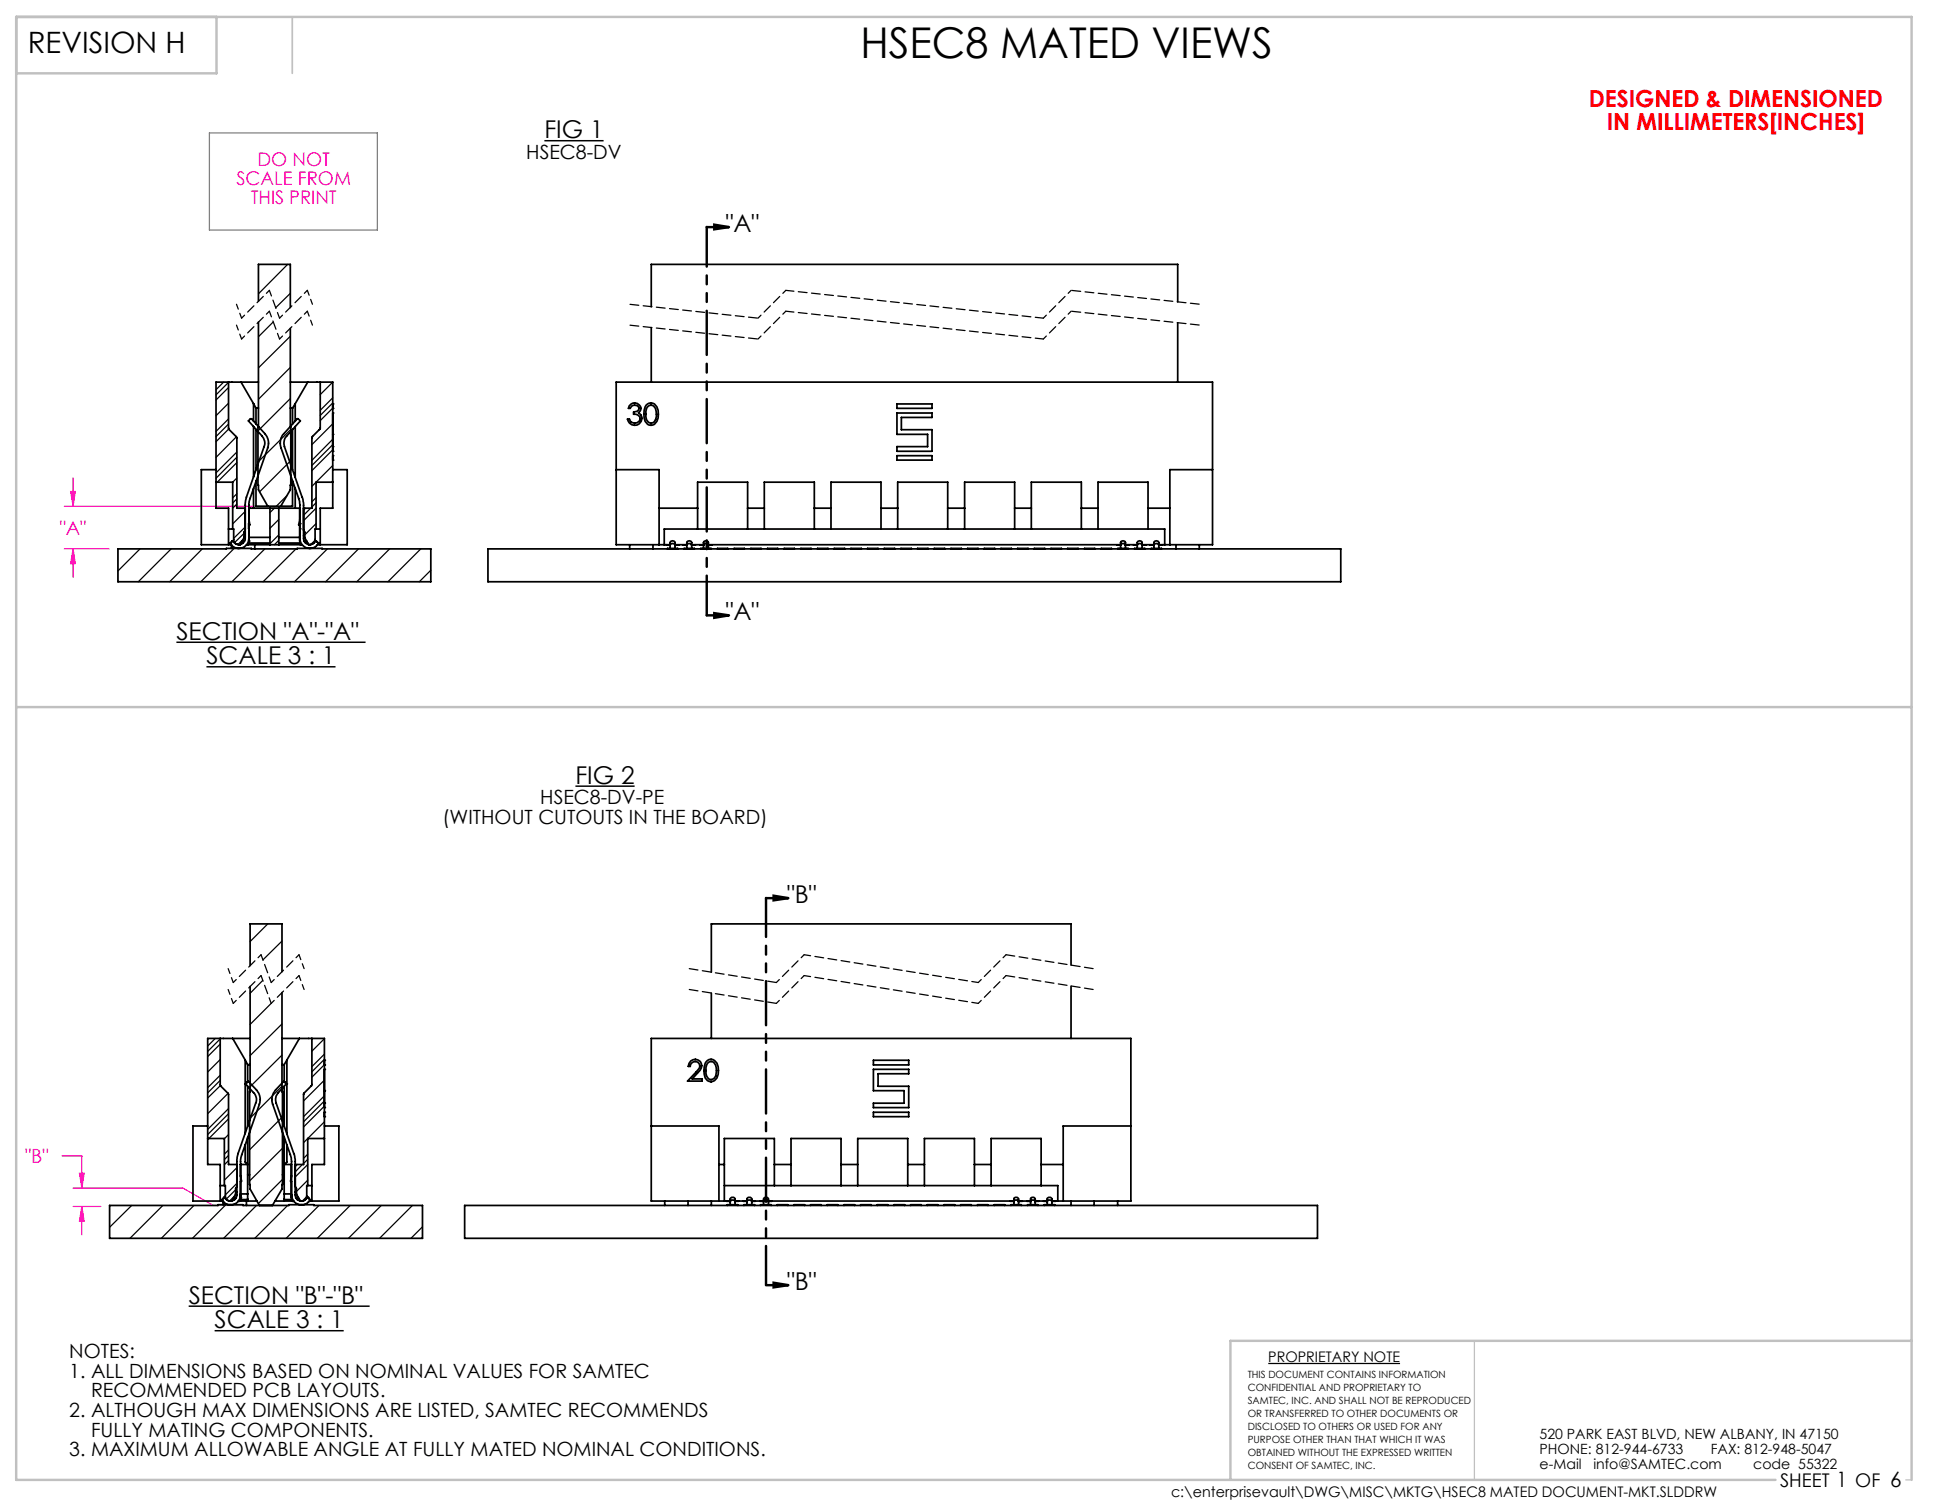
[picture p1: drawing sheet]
<svg xmlns="http://www.w3.org/2000/svg" width="279mm" height="216mm" viewBox="0 0 279 216" stroke-linecap="round" stroke-linejoin="round" font-family="sans-serif">
<path d="M212.1 192.9v20M274.2 212.9h.8" fill="none" stroke="#c0c0c0" stroke-width=".18"/>
<path d="M42.1 2.4v8.1" fill="none" stroke="#c0c0c0" stroke-width=".25"/>
<path d="M31.2 2.4v8.1h-28.9M2.3 101.7h272.7M275 192.9h-98v20M255.4 212.9h-253.1v-210.5h272.7v210.5" fill="none" stroke="#c0c0c0" stroke-width=".35"/>
<path d="M78.3 20.2h8.5M25.4 92.4h27.2M29.7 95.9h18.6M82.8 113.1h8.5M27.1 187.9h26.1M30.9 191.4h18.5" fill="none" stroke="#000" stroke-width=".21"/>
<path d="M101.7 32.7h3.2M102.8 32.3l2.1 .4-2.1 .3zM101.7 88.5h3.2M102.8 88.2l2.1 .3-2.1 .4zM110.2 129.2h3.2M111.3 128.8l2.1 .4-2.1 .3zM110.2 184.9h3.2M111.3 184.5l2.1 .4-2.1 .3z" fill="none" stroke="#000" stroke-width=".35"/>
<path d="M9.2 79h6.5M9.2 72.8h28.1M10.2 70.7h.6l-.3 2.1zM10.5 79l.3 2.1h-.6zM10.5 68.7v4.1M10.5 79v4M8.9 166.3h2.9v4.6M10.5 173.5h4M10.5 170.9h15.8l4.4 2.5h5.4M11.4 168.8h.7l-.3 2.1zM11.8 173.5l.3 2.1h-.7zM11.8 173.5v4.1" fill="none" stroke="#f0f" stroke-width=".18"/>
<path d="M34.8 48.8l-.8-2M34.8 45.8l-.8-2M45 46.8l-.8-2M45 43.8l-.8-2M43.8 139.3l-.8-2M33.6 144.3l-.8-2M33.6 141.3l-.8-2M43.8 142.3l-.8-2" fill="none" stroke="#000" stroke-width=".18" stroke-dasharray="1.3 .6" stroke-dashoffset=".5"/>
<g fill="none" stroke="#000" stroke-width=".18" stroke-dasharray="1.3 .6" stroke-dashoffset=".7">
<path d="M38.8 44.8l-4 4M38.8 41.8l-4 4M44.2 44.8l-4 4M44.2 41.8l-4 4M113.1 44.8l-4 4M113.1 41.8l-4 4M154.1 44.8l-4 4M154.1 41.8l-4 4M37.6 137.3l-4 4M43 137.3l-4 4M115.7 137.3l-4 4M144.7 137.3l-4 4"/>
<path d="M37.6 140.3l-4 4M43 140.3l-4 4M115.7 140.3l-4 4M144.7 140.3l-4 4"/>
</g>
<path d="M40.2 48.8l-1.4-4M40.2 45.8l-1.4-4M39 144.3l-1.4-4M39 141.3l-1.4-4" fill="none" stroke="#000" stroke-width=".18" stroke-dasharray="1.3 .6" stroke-dashoffset=".4"/>
<path d="M157.3 139.3l-12.6-2M111.7 144.3l-12.5-2M111.7 141.3l-12.5-2M157.3 142.3l-12.6-2" fill="none" stroke="#000" stroke-width=".18" stroke-dasharray="1.3 .6"/>
<path d="M140.7 144.3l-25-4M140.7 141.3l-25-4" fill="none" stroke="#000" stroke-width=".18" stroke-dasharray="1.3 .6" stroke-dashoffset=".3"/>
<path d="M109.1 48.8l-18.6-2M109.1 45.8l-18.6-2M172.6 46.8l-18.5-2M172.6 43.8l-18.5-2" fill="none" stroke="#000" stroke-width=".18" stroke-dasharray="1.3 .6" stroke-dashoffset="-.1"/>
<path d="M150.1 48.8l-37-4M150.1 45.8l-37-4" fill="none" stroke="#000" stroke-width=".18" stroke-dasharray="1.3 .6" stroke-dashoffset=".1"/>
<path d="M101.7 88.5v-55.9" fill="none" stroke="#000" stroke-width=".35" stroke-dasharray="6.3 1.3 1.3 1.3 1.3 1.3" stroke-dashoffset=".6"/>
<path d="M110.2 184.8v-55.6" fill="none" stroke="#000" stroke-width=".35" stroke-dasharray="6.3 1.3 1.3 1.3 1.3 1.3" stroke-dashoffset=".7"/>
<path d="M30.1 19.1h24.2v14h-24.2z" fill="none" stroke="#808080" stroke-width=".18"/>
<g fill="#000">
<path d="M102.8 88.2l2.1 .3-2.1 .4zM102.8 32.3l2.1 .4-2.1 .3z"/>
<path d="M111.3 184.5l2.1 .4-2.1 .3zM111.3 128.8l2.1 .4-2.1 .3z"/>
</g>
<path d="M10.5 79l.3 2.1h-.6zM10.2 70.7h.6l-.3 2.1zM11.8 173.5l.3 2.1h-.7zM11.4 168.8h.7l-.3 2.1z" fill="#f0f"/>
<g fill="none" stroke="#000" stroke-width=".25">
<path d="M32.9 55v6.7l1.2 1.3v10.1h1.2M32.9 55h4.3M32.9 55h-1.8v18.1h1.8v5.3M34.7 55l1.8 3.1M36.5 58.1v2.5M36.5 58.1l.3 .6M36.8 58.7v2.3M36.8 58.7h.4M37.2 43.3v-5.3h4.6v6.2M37.2 46.3l-.1 23.5 .1 .6 1.3 2.4M41.8 55h4.3M41.8 47.2v22.6v.6l-1.4 2.4"/>
<path d="M41.8 58.7h.3M42.1 58.7v2.3M42.5 58.1v2.5M42.5 58.1l-.4 .6M44.3 55l-1.8 3.1M46.1 55v6.7l-1.2 1.2v10.2h-1.2M46.1 55h1.8v18.1h-1.8v5.3M47.9 59.4h.1M47.9 58.1h.1M47.9 58.7h.1M90.8 58.1a.82 .82 0 0 1 1.1 .1 .82 .82 0 0 1 0 1.2 1.01 1.01 0 0 1-.1 1.7 1.01 1.01 0 0 1-1.5-.8h.3a.75 .75 0 0 0 .9 .6 .75 .75 0 0 0 .5-1l-.5-.3h-.3v-.3l.5-.1 .2-.2a.44 .44 0 0 0-.2-.7 .73 .73 0 0 0-1 .4h-.3l.1-.3zM93 58.3a.92 .92 0 0 1 1.2-.2 2.18 2.18 0 0 1 0 2.9 .98 .98 0 0 1-1.1 0 .98 .98 0 0 1-.4-.9 2.61 2.61 0 0 1 .3-1.8z"/>
<path d="M93.3 58.4a.6 .6 0 0 1 .8 0 1.81 1.81 0 0 1-.2 2.4 .77 .77 0 0 1-1-.8 1.85 1.85 0 0 1 .4-1.6zM93.7 47.1v7.9M129 58.1h5.1v.6h-5.1zM129 59.4h5.1v.6h-4.4v1.8h4.4v3.1h-5.1v-.7h4.5v-1.7h-4.5zM169.4 43.4v-5.4h-75.7v6.1M169.4 46.4v8.6M17 79h45v4.7h-45zM31.1 67.6h-2.1v10.8h4.2M31.1 69.4h2.4v6.7M32.9 76.1h.7v1.5a.75 .75 0 0 0 .9 .8l.6-1M33.1 78.2h.1M33.3 78.4v.5"/>
<path d="M33.4 77.8l-.3 .4M34.6 78.1h.4M34.8 77.8h.4M35.3 76.2l-.2 .4v.8M35.3 77l-.2 .4M35.7 78.4h7.5M35.8 75.3v.8zM35.8 75.3v-3.2l2.7-7.7a2.09 2.09 0 0 0-.4-2l-1.9-2.1h-.2l-.3 .2 2 2.2a1.48 1.48 0 0 1 .3 1.5l-2.7 7.9v5.3a.9 .9 0 0 1-.6 .9 .9 .9 0 0 1-1-.2l-.3-.3M35.8 77.4a1.46 1.46 0 0 1-1.1 1.4 1.46 1.46 0 0 1-1.6-.6M35.8 77.8h.1M35.8 73.1h.1M35.8 73.1h7.3"/>
<path d="M35.8 74.7l.1 .8h-.1v2.7l-.1 .2h-.2M35.8 77.3h3M35.8 78.1h3M36.5 61.3v7.3M36.5 70.2v2.9M36.7 78.4v.6M36.8 69.2v3.6h5.3v-3.6M36.8 61.8v5.8M38.8 73.1v5.3M40.1 73.1v5.3M40.1 77.3h3M40.1 78.1h3"/>
<path d="M42.1 61.8v5.8M42.5 61.3v7.3M42.5 70.2v2.9M43.1 73.1v1.7M43.1 75.5v2.3M43.1 77.4a1.46 1.46 0 0 0 1.1 1.4 1.46 1.46 0 0 0 1.7-.6M43.1 76.1h.1M43.1 75.3h.1M43.1 75.3v.8M43.1 74.7l-.1 .8h.1M43.7 76.2l.2 .4v.8M43.7 77l.2 .4"/>
<path d="M43.7 77.8h.4M44 78.1h.3M45.5 77.8a1.02 1.02 0 0 1-1.7 .2l-.1-.6-.1-5.5-2.7-7.7a1.6 1.6 0 0 1 .3-1.5l2-2.2-.3-.3-.1 .1-1.9 2.1a2.09 2.09 0 0 0-.5 2l2.7 7.7v6.1l.2 .2h.2M45.5 77.8l.4 .4M45.9 78.2h.1M46.1 76.1h-.8v1.5a.8 .8 0 0 1-.9 .8l-.5-1M47.9 65.5h.1M47.9 66.2h.1M47.9 64.9h.1M47.9 64.2h.1M47.9 62.5h.1M47.9 67.6h2.1v10.8h-4.3"/>
<path d="M47.9 69.4h-2.4v6.7M70.2 79h122.7v4.7h-122.7zM88.7 67.6h6.1v10.8M90.6 78.4v.6M93.9 78.4v.6M94.8 73.1h5.6M95.6 78.4v-2.3h72v2.3M95.9 78.4h.5M96 79h1.5M96.4 78.4a.38 .38 0 0 1 .4-.2 .38 .38 0 0 1 .3 .2M96.4 78.9v-.9a.38 .38 0 0 1 .4-.2 .38 .38 0 0 1 .3 .2v.9M96.4 78.4h-7.7v-23.4h85.7v23.4h-7.7"/>
<path d="M97.1 78.4h1.7M97.6 78.4h-.5M98.3 78.4h.5M98.4 79h1.5M98.8 78.4a.38 .38 0 0 1 .4-.2 .38 .38 0 0 1 .3 .2M98.8 78.9v-.9a.38 .38 0 0 1 .4-.2 .38 .38 0 0 1 .3 .2v.9M99.5 78.4h1.7M100 78.4h-.5M100.4 76.1v-6.7h7.2v6.7M100.7 78.4h.5M100.8 79h1.5M101.2 78.4a.38 .38 0 0 1 .4-.2 .38 .38 0 0 1 .3 .2"/>
<path d="M101.2 78.9v-.9a.38 .38 0 0 1 .4-.2 .38 .38 0 0 1 .3 .2v.9M101.9 78.4h59.3M102.4 78.4h-.5M103.2 79h1.5M105.6 79h1.5M107.6 73.1h2.4M108 79h1.5M110 76.1v-6.7h7.2v6.7M110.4 79h1.5M112.8 79h1.5M115.2 79h1.5M117.2 73.1h2.4"/>
<path d="M117.6 79h1.5M119.6 76.1v-6.7h7.2v6.7M120 79h1.5M122.4 79h1.5M124.8 79h1.5M126.8 73.1h2.4M127.2 79h1.5M129 65.5h5.1v.7h-5.1zM129.2 76.1v-6.7h7.1v6.7M129.6 79h1.5M132 79h1.5M134.4 79h1.5"/>
<path d="M136.3 73.1h2.5M136.8 79h1.5M138.8 76.1v-6.7h7.2v6.7M139.2 79h1.5M141.6 79h1.5M144 79h1.5M146 73.1h2.4M146.4 79h1.5M148.4 76.1v-6.7h7.2v6.7M148.8 79h1.5M151.2 79h1.5M153.6 79h1.5"/>
<path d="M155.6 73.1h2.4M156 79h1.5M158 76.1v-6.7h7.2v6.7M158.4 79h1.5M160.7 78.4h.5M160.8 79h1.5M161.2 78.4a.38 .38 0 0 1 .4-.2 .38 .38 0 0 1 .3 .2M161.2 78.9v-.9a.38 .38 0 0 1 .4-.2 .38 .38 0 0 1 .3 .2v.9M161.9 78.4h1.7M162.4 78.4h-.5M163.1 78.4h.5M163.2 79h1.5"/>
<path d="M163.6 78.4a.38 .38 0 0 1 .4-.2 .38 .38 0 0 1 .3 .2M163.6 78.9v-.9a.38 .38 0 0 1 .4-.2 .38 .38 0 0 1 .3 .2v.9M164.3 78.4h1.7M164.9 78.4h-.6M165.2 73.1h3.1M165.5 78.4h.5M165.6 79h1.5M166 78.4a.38 .38 0 0 1 .4-.2 .38 .38 0 0 1 .3 .2M166 78.9v-.9a.38 .38 0 0 1 .4-.2 .38 .38 0 0 1 .3 .2v.9M167.3 78.4h-.6M169.2 78.4v.6M172.5 78.4v.6"/>
<path d="M174.4 67.6h-6.1v10.8M36 138.9v-6h4.6v6.9M154.1 138.8v-5.9h-51.8v6.9M31.7 149.4v6.7l1.2 1.3v10.1h1.2M31.7 149.4h4.3M31.7 149.4h-1.8v18.1h1.8v5.3M33.5 149.4l1.8 3.1M35.3 152.5v10.6M35.3 152.5l.3 .6M35.3 155.9l1.2 1.3a1.35 1.35 0 0 1 .3 1.4l-2.7 7.9v5.4a.97 .97 0 0 1-.8 .9 .97 .97 0 0 1-1.1-.6M35.3 155.9h.1M35.6 155.6h.2"/>
<path d="M35.6 155.6l-.3 .3M35.6 153.1v2.5M35.6 156.2v5.8M35.6 153.1h.4M35.8 155.6l1.1 1.2a2.09 2.09 0 0 1 .4 2l-2.7 7.8v6.1l-.3 .1M36 141.9l-.1 28.5 .1 .6 1.3 2.4M40.6 149.4h4.3M40.6 142.8v27.6v.6l-1.4 2.4M40.6 153.1h.3M40.7 155.6h.2M40.7 155.6l-1 1.2a2.09 2.09 0 0 0-.5 2l2.7 7.8v6.1l.4 .1M40.9 153.1v2.5"/>
<path d="M40.9 156.2v5.8M40.9 155.6h.1M40.9 155.6l.3 .3M41.2 155.9l-1.2 1.3a1.55 1.55 0 0 0-.3 1.4l2.7 7.7 .1 5.6a.95 .95 0 0 0 .7 .8 .95 .95 0 0 0 1.1-.5M41.2 155.9h.1M41.3 152.5v10.6M43.1 149.4l-2.2 3.7M44.9 149.4v6.7l-1.2 1.2v10.2h-1.2M44.9 149.4h1.8v18.1h-1.8v5.3M46.7 160h.1M46.7 152.5h.1M46.7 153.2h.1"/>
<path d="M46.7 158.7h.1M46.7 159.3h.1M46.7 153.8h.1M46.7 156.9h.1M99.4 152.6a.95 .95 0 0 1 1.3 0 .95 .95 0 0 1 0 1.4l-1.1 1.2h1.4v.3h-2.1l1.6-1.7a.68 .68 0 0 0-.3-1.1 .68 .68 0 0 0-.9 .7h-.3l.1-.4zM101.6 152.7a.9 .9 0 0 1 1.6 .2 2.75 2.75 0 0 1 0 2.1 .96 .96 0 0 1-1.2 .6 .96 .96 0 0 1-.7-1.1 2.56 2.56 0 0 1 .3-1.8zM101.8 153a.63 .63 0 0 1 .9-.2 1.99 1.99 0 0 1 .1 2.3 .6 .6 0 0 1-.9 .1 2.29 2.29 0 0 1-.1-2.2zM102.3 142.8v6.6M125.7 153.8h5v.6h-4.4v1.8h4.4v3.1h-5v-.6h4.4v-1.8h-4.4zM125.7 152.5h5v.7h-5zM125.7 160h5v.6h-5zM154.1 141.9v7.5"/>
<path d="M15.8 173.4h15.6v-.1h3.6v.1h6.6v-.1h3.6v.1h15.6v4.7h-45zM29.9 162h-2.1v10.8h4.2M29.9 163.8h2.4v6.7M31.7 170.5h.7v1.5a.75 .75 0 0 0 .9 .8l.6-1M31.9 172.6h.1M32.1 172.8v.5M32.2 172.2h.1M32.2 172.2l-.3 .4M33.4 172.5h.4M33.6 172.3h.4M34.1 170.6l-.2 .4v.8M34.1 171.4l-.2 .4"/>
<path d="M34.5 172.8h2.5M34.6 171.9a1.48 1.48 0 0 1-1.1 1.3 1.48 1.48 0 0 1-1.6-.6M34.6 172.3h.1M34.6 167.5h.1M34.6 169.1l.1 .8h-.1M34.6 171.7h1M34.6 172.5h1M35.3 164.7v2.4l.3 .4h-1M35.5 172.8v.6M35.6 163.6v8.9M35.6 172.5v.3M35.6 169h.3"/>
<path d="M39.5 172.8h2.5M40.6 169h.3M40.9 163.6v8.9M40.9 172.5v.3M40.9 171.7h1M40.9 172.5h1M41.3 164.7v2.4l-.4 .4h1M41.9 167.5v1.7M41.9 169.9v2.4M41.9 171.9a1.48 1.48 0 0 0 1.1 1.3 1.48 1.48 0 0 0 1.7-.6M41.9 169.1l-.1 .8h.1M42.5 170.6l.2 .4v.8"/>
<path d="M42.5 171.4l.2 .4M42.5 172.3h.4M42.8 172.5h.3M44.3 172.2h.1M44.3 172.2l.4 .4M44.7 172.6h.1M44.9 170.5h-.8v1.5a.8 .8 0 0 1-.9 .8l-.5-1M46.7 160.6h.1M46.7 162h2.1v10.8h-4.3M46.7 163.8h-2.4v6.7M66.9 173.4h122.6v4.7h-122.6zM93.7 162h9.7v10.8"/>
<path d="M95.6 172.8v.6M99 172.8v.6M102.3 172.8v.6M103.4 167.5h.8M104.2 170.5h48v2.3M104.5 172.8h.6M104.6 173.4v-.1h1.6v.1M105.1 172.8a.4 .4 0 0 1 .7 0M105.1 173.3v-.8a.38 .38 0 0 1 .3-.3 .38 .38 0 0 1 .4 .3v.8M105.1 172.8h-11.4v-23.4h69v23.4h-11.4M105.8 172.8h1.7M106.3 172.8h-.5"/>
<path d="M106.9 172.8h.6M107 173.4v-.1h1.5v.1M107.5 172.8a.4 .4 0 0 1 .7 0M107.5 173.3v-.8a.38 .38 0 0 1 .3-.3 .38 .38 0 0 1 .4 .3v.8M108.2 172.8h1.7M108.7 172.8h-.5M109.3 172.8h.6M109.4 173.4v-.1h1.5v.1M109.9 172.8a.4 .4 0 0 1 .7 0M109.9 173.3v-.8a.38 .38 0 0 1 .3-.3 .38 .38 0 0 1 .4 .3v.8M110.6 172.8h35.3M111.1 172.8h-.5"/>
<path d="M111.4 170.5v-6.7h-7.2v9M111.4 167.5h2.4M111.8 173.4v-.1h1.5v.1M113.8 170.5v-6.7h7.2v6.7M114.2 173.4v-.1h1.5v.1M116.6 173.4v-.1h1.5v.1M119 173.4v-.1h1.5v.1M121 167.5h2.4M121.4 173.4v-.1h1.5v.1M123.4 170.5v-6.7h7.2v6.7M123.8 173.4v-.1h1.5v.1M126.2 173.4v-.1h1.5v.1"/>
<path d="M128.6 173.4v-.1h1.5v.1M130.6 167.5h2.4M131 173.4v-.1h1.5v.1M133 170.5v-6.7h7.2v6.7M133.4 173.4v-.1h1.5v.1M135.8 173.4v-.1h1.5v.1M138.2 173.4v-.1h1.5v.1M140.2 167.5h2.4M140.7 173.4v-.1h1.4v.1M142.6 170.5v-6.7h7.2v6.7M143.1 173.4v-.1h1.4v.1M145.3 172.8h.5"/>
<path d="M145.5 173.4v-.1h1.4v.1M145.9 172.8a.37 .37 0 0 1 .3-.2 .37 .37 0 0 1 .3 .2M145.9 173.3v-.8a.35 .35 0 0 1 .3-.3 .35 .35 0 0 1 .3 .3v.8M146.5 172.8h1.8M147.1 172.8h-.6M147.7 172.8h.5M147.8 173.4v-.1h1.5v.1M148.3 172.8a.37 .37 0 0 1 .3-.2 .37 .37 0 0 1 .3 .2M148.3 173.3v-.8a.35 .35 0 0 1 .3-.3 .35 .35 0 0 1 .3 .3v.8M148.9 172.8h1.8M149.5 172.8h-.6M149.8 167.5h3.2"/>
<path d="M150.1 172.8h.5M150.2 173.4v-.1h1.5v.1M150.7 172.8a.37 .37 0 0 1 .3-.2 .37 .37 0 0 1 .3 .2M150.7 173.3v-.8a.35 .35 0 0 1 .3-.3 .35 .35 0 0 1 .3 .3v.8M151.9 172.8h-.6M154.1 172.8v.6M157.4 172.8v.6M160.8 172.8v.6M162.7 162h-9.7v10.8"/>
</g>
<g fill="none" stroke="#000" stroke-width=".18">
<path d="M41.4 38l-4.2 4.3M32.2 55l-1.1 1.1M32.9 55.7l-1.8 1.8M32.9 55l-1.8 1.8M32.9 58l-1.8 1.8M39.3 46.3l-2.1 2.1M41.8 42.2l-2.1 2.1M41.8 52.8l-4.6 4.6M41.8 57.3l-4.7 4.7M41.8 48.4l-4.6 4.5M47.9 58.7l-1.8 1.8M47.9 58l-1.8 1.8"/>
<path d="M47.9 57.2l-1.8 1.8M47.9 55l-1.8 1.8M20.1 79l-3.1 3.1M24.6 79l-4.7 4.7M29.1 79l-4.7 4.7M32.9 61l-1.8 1.8M32.9 60.3l-1.8 1.8M32.9 61.7l-1.8 1.8M33.7 78.9l-4.8 4.8M34 62.8l-2.9 3M34.1 72.5l-.6 .6M34.1 71l-.6 .6"/>
<path d="M34.1 68.8l-.6 .6M34.1 66.5l-2.8 2.9M34.1 65.8l-3 3M34.1 71.8l-.6 .6M34.1 65l-3 3M34.9 77.6l-.7 .7M35.1 76.7l-1.3 1.3M35.3 73.6l-1.8 1.8M35.3 75.8l-1.7 1.6M38.1 79l-4.7 4.7M39.5 73.1l-.7 .6M40.1 77.7l-.6 .7"/>
<path d="M40.1 76.9l-1.3 1.3M40.1 74.7l-1.3 1.3M41.3 71.3l-1.5 1.5M41.8 61.8l-4.7 4.7M41.8 66.3l-4.4 4.4M42.6 79l-4.7 4.7M44 73.1l-.3 .3M44.7 73.1l-1 1M45.3 77.8l-.6 .5M45.5 72.3l-.6 .6M45.5 71.6l-.6 .6M45.5 73.1l-1.8 1.8"/>
<path d="M45.5 75.3l-1.6 1.6M47.1 79l-4.7 4.7M47.9 64.7l-3 3M47.9 69.2l-.2 .2M47.9 67l-3 3M47.9 64l-3 3M47.9 63.2l-3 3M47.9 61l-3 3M51.6 79l-4.8 4.7M56.1 79l-4.8 4.7M60.5 79l-4.7 4.7M62 82l-1.7 1.7"/>
<path d="M38.5 132.9l-2.5 2.5M40.6 135.4l-2.8 2.7M31 149.4l-1.1 1.1M31.7 150.2l-1.8 1.8M31.7 149.4l-1.8 1.8M31.7 155.4l-1.8 1.8M31.7 154.7l-1.8 1.8M31.7 152.4l-1.8 1.8M31.7 156.1l-1.8 1.8M32.8 157.3l-2.9 2.9M32.9 159.5l-3 3M37.8 141l-1.8 1.9"/>
<path d="M39 144.3l-3 3.1M40.6 156.2l-4.7 4.7M40.6 147.3l-4.6 4.5M40.6 151.8l-4.6 4.5M46.7 153.1l-1.8 1.8M46.7 159.1l-3 3M46.7 152.4l-1.8 1.8M46.7 158.4l-3 3M46.7 151.6l-1.8 1.8M46.7 157.6l-3 3M46.7 149.4l-1.8 1.8M46.7 155.4l-3 3"/>
<path d="M18.9 173.4l-3.1 3.1M23.4 173.4l-4.7 4.7M27.9 173.4l-4.7 4.7M32.5 173.3l-4.8 4.8M32.9 160.9l-2.8 2.9M32.9 166.9l-.6 .6M32.9 160.2l-3 3M32.9 166.2l-.6 .6M32.9 165.4l-.6 .6M32.9 163.2l-.6 .6M33.7 172l-.7 .8M33.9 171.1l-1.3 1.4"/>
<path d="M34.1 170.2l-1.7 1.7M34.1 168l-1.8 1.8M36.9 173.4l-4.7 4.7M40.6 169.7l-3.4 3.4M40.6 160.7l-4.7 4.7M40.6 165.2l-4.7 4.7M41.4 173.4l-4.7 4.7M42.8 167.5l-.3 .3M43.5 167.5l-1 1.1M44.1 172.2l-.6 .6M44.3 167.5l-1.8 1.8M44.3 166.8l-.6 .6"/>
<path d="M44.3 166l-.6 .6M44.3 169.8l-1.6 1.6M45.9 173.4l-4.7 4.7M46.7 163.6l-.2 .2M46.7 161.4l-3 3M50.4 173.4l-4.8 4.7M54.9 173.4l-4.8 4.7M59.3 173.4l-4.7 4.7M60.8 176.5l-1.7 1.6M182.5 196.1h18.9"/>
</g>
<text font-size="6.1" x="123.8" y="8.3">HSEC8 MATED VIEWS</text>
<text font-size="4.2" x="4" y="7.7">REVISION H</text>
<g font-size="3.5">
<text x="78.3" y="19.9">FIG 1</text>
<text x="104.4" y="33.4">&quot;A&quot;</text>
<text x="104.4" y="89.2">&quot;A&quot;</text>
<text x="25.4" y="92">SECTION &quot;A&quot;-&quot;A&quot;</text>
<text x="29.7" y="95.5">SCALE 3 : 1</text>
<text x="82.8" y="112.7">FIG 2</text>
<text x="113.3" y="129.9">&quot;B&quot;</text>
<text x="113.3" y="185.6">&quot;B&quot;</text>
<text x="27.1" y="187.5">SECTION &quot;B&quot;-&quot;B&quot;</text>
<text x="30.9" y="191">SCALE 3 : 1</text>
</g>
<g font-size="3.4" fill="#f00">
<text x="228.6" y="15.4">DESIGNED &amp; DIMENSIONED</text>
<text x="231.2" y="18.6">IN MILLIMETERS[INCHES]</text>
</g>
<g font-size="2.8">
<text x="75.7" y="22.8">HSEC8-DV</text>
<text x="63.6" y="118.5">(WITHOUT CUTOUTS IN THE BOARD)</text>
<text x="77.7" y="115.7">HSEC8-DV-PE</text>
<text x="10" y="195.4">NOTES:</text>
<text x="10" y="198.2">1. ALL DIMENSIONS BASED ON NOMINAL VALUES FOR SAMTEC</text>
<text x="10" y="203.8">2. ALTHOUGH MAX DIMENSIONS ARE LISTED, SAMTEC RECOMMENDS</text>
<text x="13.1" y="201">RECOMMENDED PCB LAYOUTS.</text>
<text x="10" y="209.5">3. MAXIMUM ALLOWABLE ANGLE AT FULLY MATED NOMINAL CONDITIONS.</text>
<text x="13.1" y="206.7">FULLY MATING COMPONENTS.</text>
</g>
<g font-size="2.8" fill="#f0f">
<text x="8.6" y="76.9">&quot;A&quot;</text>
<text x="3.6" y="167.3">&quot;B&quot;</text>
</g>
<g font-size="2.7" fill="#f0f">
<text x="37" y="23.9">DO NOT</text>
<text x="34" y="26.6">SCALE FROM</text>
<text x="36.1" y="29.3">THIS PRINT</text>
</g>
<text font-size="2.7" x="256.1" y="213.9">SHEET 1 OF 6</text>
<g font-size="2.1">
<text x="182.5" y="195.9">PROPRIETARY NOTE</text>
<text x="168.5" y="215.3">c:\enterprisevault\DWG\MISC\MKTG\HSEC8 MATED DOCUMENT-MKT.SLDDRW</text>
</g>
<g font-size="2">
<text x="221.5" y="207">520 PARK EAST BLVD, NEW ALBANY, IN 47150</text>
<text x="221.5" y="209.2">PHONE: 812-944-6733</text>
<text x="246.1" y="209.2">FAX: 812-948-5047</text>
<text x="221.5" y="211.3">e-Mail</text>
<text x="229.3" y="211.3">info@SAMTEC.com</text>
<text x="252.2" y="211.3">code 55322</text>
</g>
<g font-size="1.4">
<text x="179.5" y="198.2">THIS DOCUMENT CONTAINS INFORMATION</text>
<text x="179.5" y="200.1">CONFIDENTIAL AND PROPRIETARY TO</text>
<text x="179.5" y="202">SAMTEC, INC. AND SHALL NOT BE REPRODUCED</text>
<text x="179.5" y="203.8">OR TRANSFERRED TO OTHER DOCUMENTS OR</text>
<text x="179.5" y="205.7">DISCLOSED TO OTHERS OR USED FOR ANY</text>
<text x="179.5" y="207.6">PURPOSE OTHER THAN THAT WHICH IT WAS</text>
<text x="179.5" y="209.5">OBTAINED WITHOUT THE EXPRESSED WRITTEN</text>
<text x="179.5" y="211.3">CONSENT OF SAMTEC, INC.</text>
</g>
</svg>
